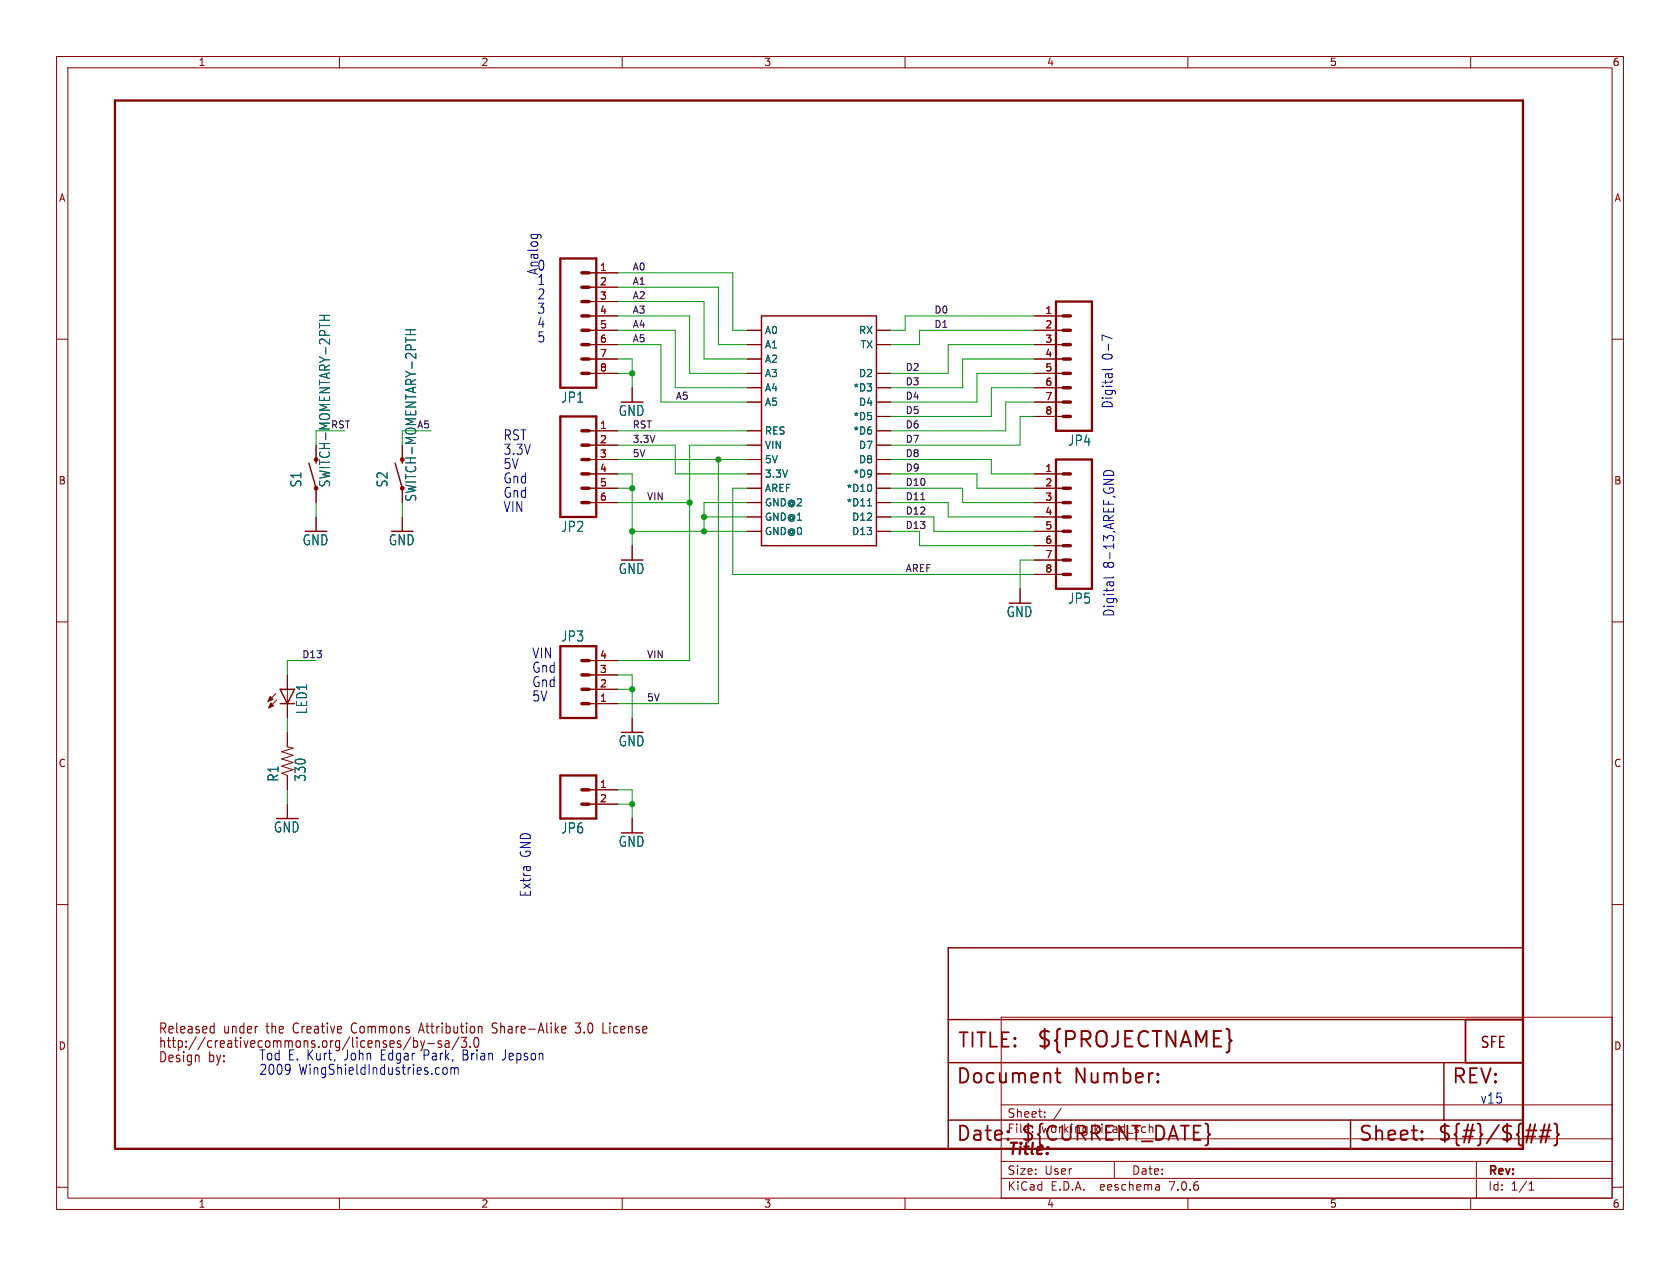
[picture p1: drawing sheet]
<svg xmlns="http://www.w3.org/2000/svg" width="297mm" height="224mm" viewBox="0 0 297 224" stroke-linecap="round" stroke-linejoin="round" font-family="sans-serif">
<g fill="none" stroke="#840000" stroke-width=".18">
<path d="M10 10h277v203.9h-277zM12 12h273v199.9h-273zM60 10v2M110 10v2M160 10v2M210 10v2M260 10v2M10 60h2M104.1 48.3h5.1M104.1 50.8h5.1M104.1 53.3h5.1M104.1 55.9h5.1"/>
<path d="M104.1 58.4h5.1M132.1 58.4h2.5M154.9 58.4h2.6M182.9 55.9h5.1M182.9 58.4h5.1M285 60h2M104.1 76.2h5.1M104.1 78.7h5.1M104.1 61h5.1M104.1 63.5h5.1M104.1 66h5.1M111.8 68.6v2.5"/>
<path d="M132.1 76.2h2.5M132.1 78.7h2.5M132.1 61h2.5M132.1 63.5h2.5M132.1 66h2.5M132.1 68.6h2.5M132.1 71.1h2.5M154.9 76.2h2.6M154.9 78.7h2.6M154.9 61h2.6M154.9 66h2.6M154.9 68.6h2.6"/>
<path d="M154.9 71.1h2.6M154.9 73.7h2.6M182.9 61h5.1M182.9 63.5h5.1M182.9 66h5.1M182.9 68.6h5.1M182.9 71.1h5.1M182.9 73.7h5.1M55.9 86.4v2.5M55.9 91.4v2.6M71.1 91.4v2.6M104.1 81.3h5.1"/>
<path d="M104.1 83.8h5.1M104.1 86.4h5.1M104.1 88.9h5.1M111.8 96.5v2.6M132.1 81.3h2.5M132.1 83.8h2.5M132.1 86.4h2.5M132.1 88.9h2.5M132.1 91.4h2.5M132.1 94h2.5M154.9 81.3h2.6M154.9 83.8h2.6"/>
<path d="M154.9 86.4h2.6M154.9 88.9h2.6M154.9 91.4h2.6M154.9 94h2.6M182.9 83.8h5.1M182.9 86.4h5.1M182.9 88.9h5.1M182.9 91.4h5.1M182.9 94h5.1M182.9 96.5h5.1M182.9 99.1h5.1M10 110h2"/>
<path d="M50.8 119.4v7.6M104.1 119.4h5.1M104.1 116.8h5.1M180.3 104.1v2.6M182.9 101.6h5.1M285 110h2M48.8 122.7l-1.4 1.4M48.9 123.8l-1.4 1.4M50.8 129.5v2.6l1 .2-2 .7 2 .6-2 .6 2 .7-2 .6 2 .6-2 .7 1 .4v2.5M104.1 124.5h5.1M104.1 121.9h5.1M104.1 139.7h5.1"/>
<path d="M111.8 127v2.5M10 160h2M50.8 142.2v2.6M104.1 142.2h5.1M111.8 144.8v2.5M285 160h2M177 179.9h108v32h-108zM177 195.4h108M184.7 197.5v.1M184.7 196.7v.1M187.6 196l-1.3 2M10 210h2"/>
<path d="M60 211.9v2M110 211.9v2M160 211.9v2M177 208.4h108M177 205.4h108M177 201.4h108M197 205.4v3M204.9 209.6l.1 .9M205 210.4l-.2 .1M205 209.9h-.2M210 211.9v2M260 211.9v2"/>
<path d="M261 205.4v6.5M270.3 210.5h.9M270.3 209.4l.4-.4v1.5M285 210h2"/>
</g>
<path d="M20.3 17.8h248.9v185.4h-248.9zM99.1 45.7h6.3v22.9h-6.3zM186.7 53.3h6.3v22.9h-6.3zM99.1 73.7h6.3v17.7h-6.3zM186.7 81.3h6.3v22.8h-6.3zM99.1 114.3h6.3v12.7h-6.3zM99.1 137.2h6.3v7.6h-6.3z" fill="none" stroke="#840000" stroke-width=".41"/>
<g fill="none" stroke="#840000" stroke-width=".61">
<path d="M102.9 48.3h1.2M102.9 50.8h1.2M102.9 53.3h1.2M102.9 55.9h1.2M102.9 58.4h1.2M188 55.9h1.2M188 58.4h1.2M102.9 76.2h1.2M102.9 78.7h1.2M102.9 61h1.2M102.9 63.5h1.2M102.9 66h1.2"/>
<path d="M188 61h1.2M188 63.5h1.2M188 66h1.2M188 68.6h1.2M188 71.1h1.2M188 73.7h1.2M102.9 81.3h1.2M102.9 83.8h1.2M102.9 86.4h1.2M102.9 88.9h1.2M188 83.8h1.2M188 86.4h1.2"/>
<path d="M188 88.9h1.2M188 91.4h1.2M188 94h1.2M188 96.5h1.2M188 99.1h1.2M102.9 119.4h1.2M102.9 116.8h1.2M188 101.6h1.2M102.9 124.5h1.2M102.9 121.9h1.2M102.9 139.7h1.2M102.9 142.2h1.2"/>
</g>
<g fill="none" stroke="#840000" stroke-width=".19">
<path d="M37.4 181.5l.5 .1M37.9 180.9v1.8M37.9 182.6l-.5 .1M72.6 183.4l-1.3 2.3M73.1 183.5v1.8M73.1 184.2l.5-.1 .2 .1v.9M74.1 182.2h.8M74.3 184.1l.4 1.2M74.5 180.9l-.5 1.8M74.7 185.3l-.1 .4-.3 .2M75.1 184.1l-.4 1.2M75.6 184.6h1.2"/>
<path d="M78 184.2l-.3-.1a.31 .31 0 0 0-.3 .3 .31 .31 0 0 0 .3 .3h.2a.32 .32 0 0 1 .1 .5M78.7 184.2h.6l.1 1.1M79.4 184.5l-.5 .1a.38 .38 0 0 0-.2 .6M81.2 183.4l-1.3 2.3M81.5 185.1l.3 .2M82.5 183.5l-.5 .7a.41 .41 0 0 1 .5 .3l-.1 .6M83.8 183.8v.8l.1 .5M84.6 183.8v.8l-.1 .5M87 182.6l.6 .1M87.7 180.9h-.4l-.3 .4 .2 .4 .4 .2M99.8 181.5l.2 .1v.4l-.7 .1M100 182.6l-.2 .1"/>
<path d="M101.7 182.6l.2 .1 .6-.1M101.7 180.9h.9l-.5 .7 .4 .1M106.6 182.7h.7"/>
</g>
<path d="M134.6 55.9h20.3v40.6h-20.3zM54.6 81.9l1.3 4.5M69.8 81.9l1.3 4.5M49.5 124.5h2.6M49.5 121.9h2.6l-1.3 2.6zM167.6 167.6h101.6v35.6h-101.6zM167.6 198.1h101.6M167.6 180.3h101.6M167.6 188h101.6M238.8 198.1v5.1M255.3 188v10.1M259.1 180.3v7.7" fill="none" stroke="#840000" stroke-width=".25"/>
<path d="M56.5 56.6h1.8M56.5 55.8h1.8M57.3 55.8v.8M71.7 59.2h1.8M71.7 58.3h1.8M72.6 58.3v.9M153.4 89.5h.7M154 85.9v.8" fill="none" stroke="#006464" stroke-width=".18"/>
<g fill="#840000" stroke="#840000" stroke-width=".18">
<path d="M47.8 123.2l.5 .5-.9 .4z"/>
<path d="M47.9 124.3l.5 .5-.9 .4z"/>
<circle cx="71.1" cy="86.4" r=".33"/>
<circle cx="71.1" cy="81.3" r=".33"/>
<circle cx="55.9" cy="86.4" r=".33"/>
<circle cx="55.9" cy="81.3" r=".33"/>
</g>
<g fill="none" stroke="#840000" stroke-width=".32">
<path d="M186.5 189.8h1M186.9 188.9v2.2l.1 .3 .5 .1M204.7 191.2l.1 .2-.1 .1M204.7 191.2l-.1 .2 .1 .1M204.7 189.9v.2M204.7 191.2v.3M204.7 189.9l.1 .1-.1 .1M204.7 189.9l-.1 .1 .1 .1M269.8 199.9h1.8M271.4 198.9l-.7 3.2M272.4 199.9h1.8M273.1 198.9l-.7 3.2"/>
<path d="M273.9 198.9l-.7 3.2M274.8 198.7l.3 .2 .2 .2v1.2l.3 .4-.3 .3v1.2l-.2 .3-.3 .1M178.2 201.4l.1 .1-.1 .1M251.4 201.4l.1 .1-.1 .1M251.4 201.4l-.1 .1 .1 .1M251.4 200.1v.2M251.4 201.4v.2M251.4 200.1l.1 .1-.1 .1M251.4 200.1l-.1 .1 .1 .1M269.6 201h1.8M272.1 201h1.8"/>
</g>
<path d="M162.8 88.4h.7" fill="none" stroke="#0f0f0f" stroke-width=".18"/>
<g fill="none" stroke="#0000c2" stroke-width=".18">
<path d="M196.6 59.9l-1.8-.6v1M196.6 65.2l-.2 .2h-1.6M195.2 83.5a1.1 1.1 0 0 1 1.7 .2v.4h-1.8zM196.9 102l-.3 .2h-1.5M51.3 188.6v.7l-.2 .6M51.3 189l-.2 .3M78.4 188.9l-.1 .3v.5a.4 .4 0 0 0 .4 .3 .4 .4 0 0 0 .4-.3v-.5l-.2-.3M79.7 188.8v1.2M79.8 188.9l-.1 .1M80.3 188.9l.1 .2M80.4 189.1v.9M80.4 188.9v.2"/>
<path d="M80.8 188.8l.2 .3v.9"/>
</g>
<g fill="none" stroke="#009600" stroke-width=".18">
<path d="M109.2 55.9h12.7v10.1h10.2M109.2 50.8h17.8v10.2h5.1M109.2 58.4h10.2v10.2h12.7M109.2 53.3h15.3v10.2h7.6M109.2 48.3h20.3v10.1h2.6M182.9 58.4h-20.3v2.6h-5.1M182.9 55.9h-22.9v2.5h-2.5M55.9 76.2h5.1M71.1 76.2h5.1M109.2 61h7.6v10.1h15.3M109.2 66h2.6M109.2 63.5h2.6v5.1"/>
<path d="M109.2 78.7h10.2v5.1h12.7M109.2 76.2h22.9M132.1 78.7h-10.2v38.1h-12.7M182.9 68.6h-7.6v5.1h-17.8M182.9 66h-10.2v5.1h-15.2M182.9 71.1h-5.1v5.1h-20.3M182.9 73.7h-2.6v5h-22.8M182.9 61h-15.3v5h-10.1M182.9 63.5h-12.7v5.1h-12.7M55.9 88.9v2.5M71.1 88.9v2.5M109.2 83.8h2.6v12.7"/>
<path d="M109.2 88.9h12.7M109.2 86.4h2.6M109.2 81.3h22.9M111.8 94h20.3M124.5 91.4h7.6M127 81.3v43.2h-17.8M132.1 88.9h-7.6v5.1M132.1 86.4h-2.6v15.2h53.4M157.5 81.3h17.8v2.5h7.6M157.5 83.8h15.2v2.6h10.2M157.5 94h5.1v2.5h20.3M157.5 91.4h7.6v2.6h17.8"/>
<path d="M157.5 88.9h10.1v2.5h15.3M157.5 86.4h12.7v2.5h12.7M182.9 99.1h-2.6v5M55.9 116.8h-5.1v2.6M109.2 119.4h2.6v7.6M50.8 127v2.5M50.8 139.7v2.5M109.2 139.7h2.6v5.1M109.2 121.9h2.6M109.2 142.2h2.6"/>
</g>
<g fill="#009600" stroke="#009600" stroke-width=".18">
<circle cx="111.8" cy="121.9" r=".46"/>
<circle cx="111.8" cy="142.2" r=".46"/>
<circle cx="127" cy="81.3" r=".46"/>
<circle cx="111.8" cy="66" r=".46"/>
<circle cx="111.8" cy="86.4" r=".46"/>
<circle cx="111.8" cy="94" r=".46"/>
<circle cx="124.5" cy="94" r=".46"/>
<circle cx="124.5" cy="91.4" r=".46"/>
<circle cx="121.9" cy="88.9" r=".46"/>
</g>
<text font-size="3.8" fill="#840000" x="183.1" y="185.7">${PROJECTNAME}</text>
<g font-size="3.5" fill="#840000">
<text x="169.2" y="185.7">TITLE:</text>
<text x="168.9" y="192.1">Document</text>
<text x="189.9" y="192.1">Number:</text>
<text x="256.5" y="192.1">REV:</text>
<text x="168.9" y="202.2">Date:</text>
<text x="180.3" y="202.2">${CURRENT_DATE}</text>
<text x="240" y="202.2">Sheet:</text>
<text x="254" y="202.2">${#}/${##}</text>
</g>
<text font-size="2.8" fill="#840000" x="178" y="204.8">Title:</text>
<text font-size="2.7" fill="#840000" x="261.6" y="185.6">SFE</text>
<g font-size="2.5" fill="#0000c2">
<text x="94.9" y="53.1">2</text>
<text x="94.9" y="48">0</text>
<text x="94.9" y="50.6">1</text>
<text x="95.5" y="48.8" transform="rotate(-90 95.5 48.8)">Analog</text>
<text x="94.9" y="55.6">3</text>
<text x="94.9" y="58.2">4</text>
<text x="94.9" y="60.7">5</text>
<text x="196.8" y="63.7" transform="rotate(-90 196.8 63.7)">0-7</text>
<text x="196.8" y="72.4" transform="rotate(-90 196.8 72.4)">Digital</text>
<text x="88.9" y="78.2">RST</text>
<text x="88.9" y="80.7">3.3V</text>
<text x="88.9" y="83.3">5V</text>
<text x="88.9" y="88.3">Gnd</text>
<text x="88.9" y="85.8">Gnd</text>
<text x="88.9" y="90.9">VIN</text>
<text x="197.1" y="100.6" transform="rotate(-90 197.1 100.6)">8-13,AREF,GND</text>
<text x="197.1" y="109.2" transform="rotate(-90 197.1 109.2)">Digital</text>
<text x="94" y="116.6">VIN</text>
<text x="94" y="119.1">Gnd</text>
<text x="94" y="121.7">Gnd</text>
<text x="94" y="124.2">5V</text>
<text x="94" y="151.7" transform="rotate(-90 94 151.7)">GND</text>
<text x="94" y="158.7" transform="rotate(-90 94 158.7)">Extra</text>
<text x="45.7" y="190.3">2009</text>
<text x="45.7" y="187.7">Tod E. Kurt,</text>
<text x="52.8" y="190.3">WingShieldIndustries.com</text>
<text x="61" y="187.7">John</text>
<text x="67.6" y="187.7">Edgar</text>
<text x="75.3" y="187.7">Park,</text>
<text x="82.3" y="187.7">Brian</text>
<text x="89.6" y="187.7">Jepson</text>
<text x="261.6" y="195.3">v15</text>
</g>
<g font-size="2.5" fill="#006464">
<text x="99.1" y="71.4">JP1</text>
<text x="109.3" y="73.8">GND</text>
<text x="188.7" y="79.1">JP4</text>
<text x="53.5" y="86.3" transform="rotate(-90 53.5 86.3)">S1</text>
<text x="68.7" y="86.3" transform="rotate(-90 68.7 86.3)">S2</text>
<text x="99.1" y="94.3">JP2</text>
<text x="53.4" y="96.7">GND</text>
<text x="68.6" y="96.7">GND</text>
<text x="109.3" y="101.7">GND</text>
<text x="188.7" y="107">JP5</text>
<text x="99.1" y="113.7">JP3</text>
<text x="177.9" y="109.4">GND</text>
<text x="54.5" y="126.4" transform="rotate(-90 54.5 126.4)">LED1</text>
<text x="109.3" y="132.2">GND</text>
<text x="49.4" y="138.4" transform="rotate(-90 49.4 138.4)">R1</text>
<text x="54.2" y="138.4" transform="rotate(-90 54.2 138.4)">330</text>
<text x="48.3" y="147.5">GND</text>
<text x="99.1" y="147.6">JP6</text>
<text x="109.3" y="150">GND</text>
</g>
<g font-size="2.5" fill="#840000">
<text x="58.6" y="86.3" transform="rotate(-90 58.6 86.3)">SWITCH-MOMENTARY-2PTH</text>
<text x="73.8" y="88.8" transform="rotate(-90 73.8 88.8)">SWITCH-MOMENTARY-2PTH</text>
<text x="27.9" y="185.6">http://creativecommons.org/licenses/by-sa/3.0</text>
<text x="27.9" y="183.1">Released</text>
<text x="39.5" y="183.1">under</text>
<text x="47.3" y="183.1">the</text>
<text x="52.2" y="183.1">Creative</text>
<text x="62.8" y="183.1">Commons</text>
<text x="75" y="183.1">Attribution</text>
<text x="88.2" y="183.1">Share-Alike</text>
<text x="103.2" y="183.1">3.0</text>
<text x="108.2" y="183.1">License</text>
<text x="27.9" y="188.2">Design</text>
<text x="36.8" y="188.2">by:</text>
</g>
<g font-size="2.1" fill="#840000">
<text x="178" y="197.9">Sheet:</text>
<text x="178" y="200.6">File:</text>
<text x="184.1" y="200.6">working.kicad_sch</text>
<text x="178" y="208">Size:</text>
<text x="184.7" y="208">User</text>
<text x="200" y="208">Date:</text>
<text x="263" y="208.2">Rev:</text>
<text x="178" y="210.8">KiCad</text>
<text x="185.7" y="210.8">E.D.A.</text>
<text x="194.6" y="210.8">eeschema</text>
<text x="207" y="210.8">7.0.6</text>
<text x="263" y="210.8">Id:</text>
<text x="267.1" y="210.8">1/1</text>
</g>
<g font-size="1.8" fill="#840000">
<text x="35" y="11.9">1</text>
<text x="85" y="11.9">2</text>
<text x="135" y="11.9">3</text>
<text x="185" y="11.9">4</text>
<text x="235" y="11.9">5</text>
<text x="285" y="11.9">6</text>
<text x="10.3" y="35.9">A</text>
<text x="285.3" y="35.9">A</text>
<text x="10.3" y="85.9">B</text>
<text x="285.3" y="85.9">B</text>
<text x="10.3" y="135.9">C</text>
<text x="285.3" y="135.9">C</text>
<text x="10.3" y="185.9">D</text>
<text x="285.3" y="185.9">D</text>
<text x="35" y="213.8">1</text>
<text x="85" y="213.8">2</text>
<text x="135" y="213.8">3</text>
<text x="185" y="213.8">4</text>
<text x="235" y="213.8">5</text>
<text x="285" y="213.8">6</text>
</g>
<g font-size="1.8" fill="#a90000">
<text x="106" y="48">1</text>
<text x="106" y="50.5">2</text>
<text x="106" y="53.1">3</text>
<text x="106" y="55.6">4</text>
<text x="106" y="58.2">5</text>
<text x="184.7" y="55.6">1</text>
<text x="184.7" y="58.2">2</text>
<text x="106" y="60.7">6</text>
<text x="106" y="63.2">7</text>
<text x="106" y="65.8">8</text>
<text x="184.7" y="60.7">3</text>
<text x="184.7" y="63.2">4</text>
<text x="184.7" y="65.8">5</text>
<text x="184.7" y="68.3">6</text>
<text x="184.7" y="70.9">7</text>
<text x="106" y="75.9">1</text>
<text x="184.7" y="73.4">8</text>
<text x="106" y="78.5">2</text>
<text x="106" y="81">3</text>
<text x="106" y="83.6">4</text>
<text x="184.7" y="83.6">1</text>
<text x="106" y="86.1">5</text>
<text x="106" y="88.6">6</text>
<text x="184.7" y="86.1">2</text>
<text x="184.7" y="88.6">3</text>
<text x="184.7" y="91.2">4</text>
<text x="184.7" y="93.7">5</text>
<text x="184.7" y="96.3">6</text>
<text x="184.7" y="98.8">7</text>
<text x="184.7" y="101.3">8</text>
<text x="106" y="119.1">3</text>
<text x="106" y="116.6">4</text>
<text x="106" y="124.2">1</text>
<text x="106" y="121.7">2</text>
<text x="106" y="139.4">1</text>
<text x="106" y="142">2</text>
</g>
<g font-size="1.8" fill="#006464">
<text x="135.1" y="59.3">A0</text>
<text x="151.7" y="59.3">RX</text>
<text x="135.1" y="61.8">A1</text>
<text x="135.1" y="64.4">A2</text>
<text x="152.1" y="61.8">TX</text>
<text x="135.1" y="66.9">A3</text>
<text x="135.1" y="69.4">A4</text>
<text x="135.1" y="72">A5</text>
<text x="150.8" y="69.4">*D3</text>
<text x="151.7" y="66.9">D2</text>
<text x="151.7" y="72">D4</text>
<text x="135.1" y="77.1">RES</text>
<text x="150.8" y="74.5">*D5</text>
<text x="150.8" y="77.1">*D6</text>
<text x="135.1" y="82.1">5V</text>
<text x="135.1" y="79.6">VIN</text>
<text x="151.7" y="79.6">D7</text>
<text x="151.7" y="82.1">D8</text>
<text x="135.1" y="84.7">3.3V</text>
<text x="135.1" y="87.2">AREF</text>
<text x="135.1" y="89.8">GND@2</text>
<text x="149.6" y="87.2">*D10</text>
<text x="149.6" y="89.8">*D11</text>
<text x="150.8" y="84.7">*D9</text>
<text x="135.1" y="94.8">GND@0</text>
<text x="135.1" y="92.3">GND@1</text>
<text x="150.5" y="92.3">D12</text>
<text x="150.5" y="94.8">D13</text>
</g>
<g font-size="1.7" fill="#0f0f0f">
<text x="111.8" y="47.9">A0</text>
<text x="111.8" y="50.5">A1</text>
<text x="111.8" y="53">A2</text>
<text x="111.8" y="58.1">A4</text>
<text x="111.8" y="55.5">A3</text>
<text x="165.1" y="55.5">D0</text>
<text x="165.1" y="58.1">D1</text>
<text x="111.8" y="60.6">A5</text>
<text x="160" y="65.7">D2</text>
<text x="119.4" y="70.8">A5</text>
<text x="160" y="70.8">D4</text>
<text x="160" y="68.2">D3</text>
<text x="111.8" y="75.9">RST</text>
<text x="160" y="73.3">D5</text>
<text x="160" y="75.9">D6</text>
<text x="111.8" y="80.9">5V</text>
<text x="111.8" y="78.4">3.3V</text>
<text x="160" y="83.5">D9</text>
<text x="160" y="78.4">D7</text>
<text x="160" y="80.9">D8</text>
<text x="114.3" y="88.6">VIN</text>
<text x="160" y="88.6">D11</text>
<text x="160" y="86">D10</text>
<text x="160" y="91.1">D12</text>
<text x="160" y="93.6">D13</text>
<text x="160" y="101.3">AREF</text>
<text x="53.3" y="116.5">D13</text>
<text x="114.3" y="116.5">VIN</text>
<text x="114.3" y="124.1">5V</text>
</g>
<g font-size="1.7" fill="#006464">
<text x="58.4" y="75.9">RST</text>
<text x="73.7" y="75.9">A5</text>
</g>
</svg>
